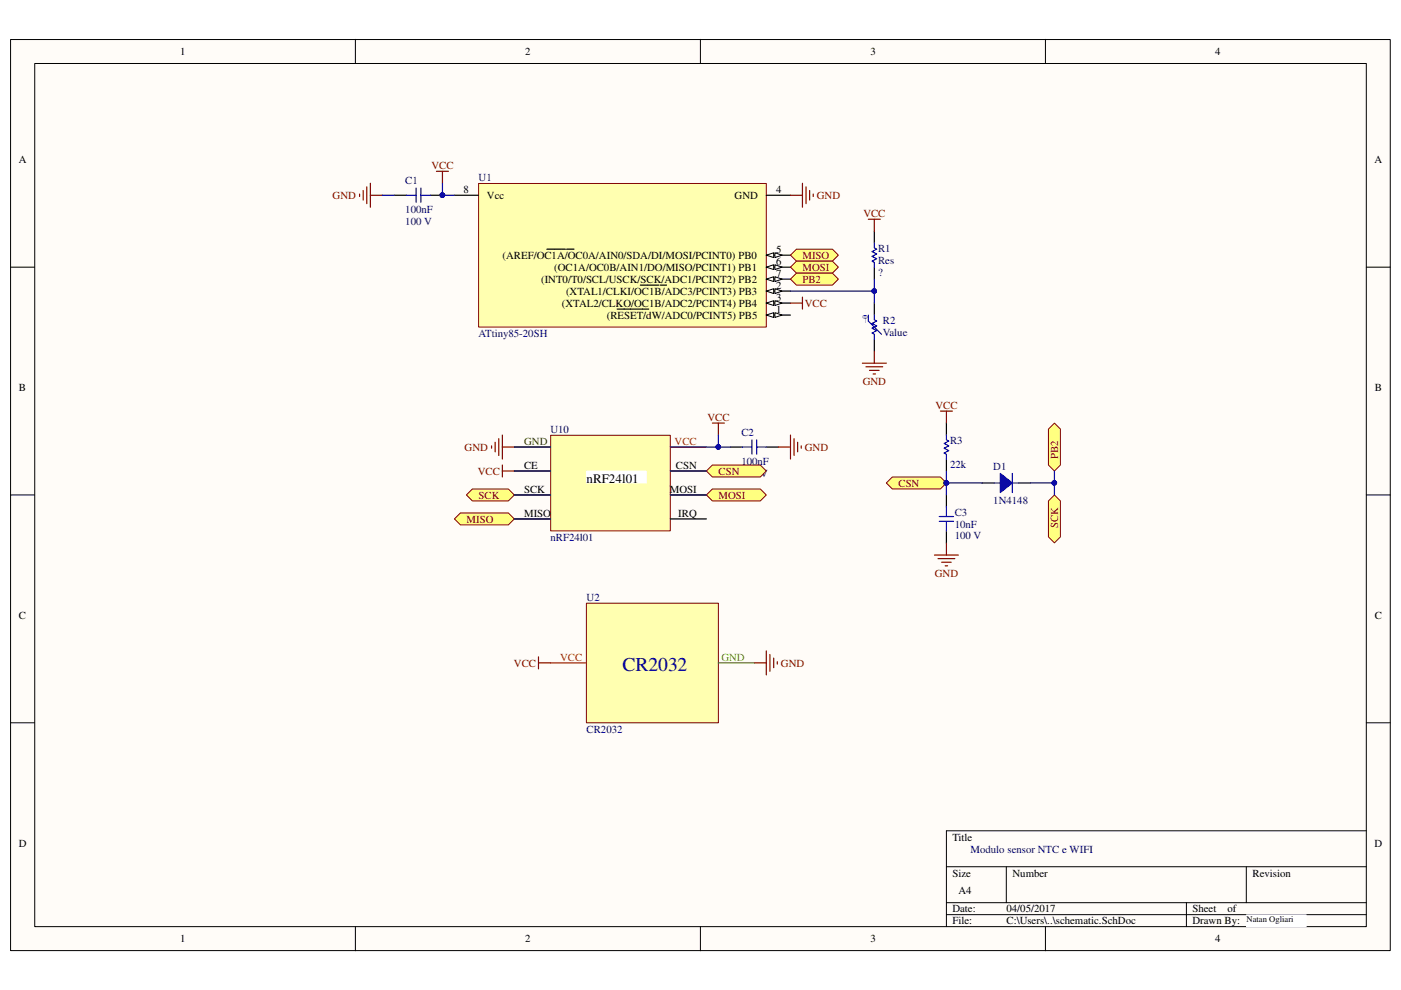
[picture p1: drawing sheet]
<svg xmlns="http://www.w3.org/2000/svg" width="297mm" height="210mm" viewBox="0 0 297 210" stroke-linecap="round" stroke-linejoin="round" font-family="sans-serif">
<path d="M2.3 8.4h292.5v193.1h-292.5z" fill="#fffcf8"/>
<path d="M2.2 8.4h292.6v193.1h-292.6z" fill="none" stroke="#000" stroke-width=".21"/>
<path d="M7.4 13.5h282.3v183h-282.3z" fill="#fffcf8"/>
<g fill="none" stroke="#000" stroke-width=".21">
<path d="M7.4 13.5h282.3v183h-282.3zM75.3 8.3v5.1M148.5 8.3v5.1M221.7 8.3v5.1M2.2 56.6h5.1M289.7 56.6h5.1M2.2 104.9h5.1M289.7 104.9h5.1M2.2 153.2h5.1M289.7 153.2h5.1M289.7 176.1h-89v20.4M75.3 196.5v5.1"/>
<path d="M148.5 196.5v5.1M200.7 183.8h89M200.7 191.4h89M200.7 193.9h89M213.4 183.8v7.6M221.7 196.5v5.1M251.5 191.4v5.1M264.2 183.8v7.6"/>
</g>
<path d="M101.5 38.9h61v30.4h-61z" fill="#ffffb0"/>
<path d="M101.5 38.9h61v30.4h-61z" fill="none" stroke="#800000" stroke-width=".21"/>
<path d="M162.5 66.8h5.1" fill="none" stroke="#000" stroke-width=".25"/>
<path d="M162.5 66.8l1.5-.5v1z" fill="#fffcf8"/>
<path d="M162.5 66.8l1.5-.5v1z" fill="none" stroke="#000" stroke-width=".21"/>
<path d="M164.3 66.3l1.5 .5-1.5 .5z" fill="#fffcf8"/>
<path d="M164.3 66.3l1.5 .5-1.5 .5z" fill="none" stroke="#000" stroke-width=".21"/>
<path d="M130.8 65.5h4M134.9 65.5h2.6M162.5 61.7h5.1" fill="none" stroke="#000" stroke-width=".25"/>
<path d="M162.5 61.7l1.5-.5v1z" fill="#fffcf8"/>
<path d="M162.5 61.7l1.5-.5v1z" fill="none" stroke="#000" stroke-width=".21"/>
<path d="M164.3 61.2l1.5 .5-1.5 .5z" fill="#fffcf8"/>
<path d="M164.3 61.2l1.5 .5-1.5 .5z" fill="none" stroke="#000" stroke-width=".21"/>
<path d="M135.8 60.5h3M138.9 60.5h.8M140 60.5h1.3M162.5 64.3h5.1" fill="none" stroke="#000" stroke-width=".25"/>
<path d="M162.5 64.3l1.5-.5v1z" fill="#fffcf8"/>
<path d="M162.5 64.3l1.5-.5v1z" fill="none" stroke="#000" stroke-width=".21"/>
<path d="M164.3 63.8l1.5 .5-1.5 .5z" fill="#fffcf8"/>
<path d="M164.3 63.8l1.5 .5-1.5 .5z" fill="none" stroke="#000" stroke-width=".21"/>
<path d="M162.5 41.4h5.1M162.5 54.1h5.1" fill="none" stroke="#000" stroke-width=".25"/>
<path d="M162.5 54.1l1.5-.5v1z" fill="#fffcf8"/>
<path d="M162.5 54.1l1.5-.5v1z" fill="none" stroke="#000" stroke-width=".21"/>
<path d="M164.3 53.6l1.5 .5-1.5 .5z" fill="#fffcf8"/>
<path d="M164.3 53.6l1.5 .5-1.5 .5z" fill="none" stroke="#000" stroke-width=".21"/>
<path d="M115.9 52.8h1.6M117.6 52.8h1.4M119.1 52.8h.8M120.1 52.8h1.6M162.5 56.6h5.1" fill="none" stroke="#000" stroke-width=".25"/>
<path d="M162.5 56.6l1.5-.5v1z" fill="#fffcf8"/>
<path d="M162.5 56.6l1.5-.5v1z" fill="none" stroke="#000" stroke-width=".21"/>
<path d="M164.3 56.1l1.5 .5-1.5 .5z" fill="#fffcf8"/>
<path d="M164.3 56.1l1.5 .5-1.5 .5z" fill="none" stroke="#000" stroke-width=".21"/>
<path d="M162.5 59.2h5.1" fill="none" stroke="#000" stroke-width=".25"/>
<path d="M162.5 59.2l1.5-.5v1z" fill="#fffcf8"/>
<path d="M162.5 59.2l1.5-.5v1z" fill="none" stroke="#000" stroke-width=".21"/>
<path d="M164.3 58.7l1.5 .5-1.5 .5z" fill="#fffcf8"/>
<path d="M164.3 58.7l1.5 .5-1.5 .5z" fill="none" stroke="#000" stroke-width=".21"/>
<path d="M83.6 41.4h2.6M91.3 41.4h2.5M96.3 41.4h5.1" fill="none" stroke="#000" stroke-width=".25"/>
<path d="M92.5 36.3h2.6M93.8 36.3v2.6" fill="none" stroke="#800000" stroke-width=".25"/>
<circle cx="93.8" cy="41.4" r=".49" fill="#000080"/>
<circle cx="93.8" cy="41.4" r=".49" fill="none" stroke="#000080" stroke-width=".21"/>
<path d="M88.2 39.9v3M89.2 39.9v3M86.2 41.4h2M89.2 41.4h2.1" fill="none" stroke="#00f" stroke-width=".25"/>
<circle cx="93.8" cy="41.4" r=".49" fill="#000080"/>
<circle cx="93.8" cy="41.4" r=".49" fill="none" stroke="#000080" stroke-width=".21"/>
<path d="M77.8 39.6v3.6M78.5 38.9v5M76.2 41.1v.6M77 40.4v2M78.5 41.4h2.6" fill="none" stroke="#800000" stroke-width=".25"/>
<path d="M93.8 38.9v2.5h2.5" fill="none" stroke="#000080" stroke-width=".25"/>
<circle cx="93.8" cy="41.4" r=".49" fill="#000080"/>
<circle cx="93.8" cy="41.4" r=".49" fill="none" stroke="#000080" stroke-width=".21"/>
<path d="M81.1 41.4h2.5" fill="none" stroke="#000080" stroke-width=".25"/>
<path d="M170.1 38.9v5M170.9 39.6v3.6M167.6 41.4h2.5M171.7 40.4v2M172.4 41.1v.6" fill="none" stroke="#800000" stroke-width=".25"/>
<path d="M116.8 92.3h25.3v20.3h-25.3z" fill="#ffffb0"/>
<path d="M116.8 92.3h25.3v20.3h-25.3z" fill="none" stroke="#800000" stroke-width=".21"/>
<path d="M142.2 94.8h7.6" fill="none" stroke="#f00" stroke-width=".25"/>
<path d="M109 99.9h7.7M142.2 99.9h7.6M109 104.9h7.7M109 110h7.7M142.2 104.9h7.6M142.2 110h7.6" fill="none" stroke="#000" stroke-width=".25"/>
<path d="M109 94.8h7.7" fill="none" stroke="#008000" stroke-width=".25"/>
<path d="M124.4 99.9h12.6v2.5h-12.6z" fill="#fff"/>
<path d="M124.3 99.9h12.7v2.5h-12.7z" fill="none" stroke="#fff" stroke-width=".21"/>
<path d="M104.2 94.5v.5M105 93.8v2M105.7 93v3.6M106.5 92.2v5.1M106.5 94.8h2.5M151 89.7h2.6M152.3 89.7v2.5" fill="none" stroke="#800000" stroke-width=".25"/>
<path d="M167.6 54.1l1.3-1.3h7.6l1.3 1.3-1.3 1.3h-7.6z" fill-rule="evenodd" fill="#ffff80"/>
<path d="M167.6 54.1l1.3-1.3h7.6l1.3 1.3-1.3 1.3h-7.6z" fill="none" stroke="#800000" stroke-width=".21"/>
<path d="M96.3 110l1.3-1.2h10.2l1.2 1.2-1.2 1.3h-10.2z" fill-rule="evenodd" fill="#ffff80"/>
<path d="M96.3 110l1.3-1.2h10.2l1.2 1.2-1.2 1.3h-10.2z" fill="none" stroke="#800000" stroke-width=".21"/>
<path d="M167.6 56.6l1.3-1.2h7.6l1.3 1.2-1.3 1.3h-7.6z" fill-rule="evenodd" fill="#ffff80"/>
<path d="M167.6 56.6l1.3-1.2h7.6l1.3 1.2-1.3 1.3h-7.6z" fill="none" stroke="#800000" stroke-width=".21"/>
<path d="M149.8 104.9l1.2-1.2h10.2l1.3 1.2-1.3 1.3h-10.2z" fill-rule="evenodd" fill="#ffff80"/>
<path d="M149.8 104.9l1.2-1.2h10.2l1.3 1.2-1.3 1.3h-10.2z" fill="none" stroke="#800000" stroke-width=".21"/>
<path d="M154.9 94.8h2.5M162.5 94.8h2.6" fill="none" stroke="#000" stroke-width=".25"/>
<path d="M157.4 94.8h2M159.4 93.3v3M160.4 94.8h2.1M160.4 93.3v3" fill="none" stroke="#00f" stroke-width=".25"/>
<path d="M165.1 94.8h2.5M167.6 92.2v5.1M168.4 93v3.6M169.1 93.8v2M169.9 94.5v.5" fill="none" stroke="#800000" stroke-width=".25"/>
<path d="M152.3 92.2v2.6h2.6" fill="none" stroke="#000080" stroke-width=".25"/>
<circle cx="152.3" cy="94.8" r=".49" fill="#000080"/>
<circle cx="152.3" cy="94.8" r=".49" fill="none" stroke="#000080" stroke-width=".21"/>
<path d="M142.2 94.8h10.1" fill="none" stroke="#000080" stroke-width=".25"/>
<circle cx="152.3" cy="94.8" r=".49" fill="#000080"/>
<circle cx="152.3" cy="94.8" r=".49" fill="none" stroke="#000080" stroke-width=".21"/>
<path d="M109 94.8h7.7M109 99.9h7.7M109 110h7.7M142.2 104.9h7.6" fill="none" stroke="#000080" stroke-width=".25"/>
<path d="M106.5 98.6v2.5M106.5 99.9h2.5M199.4 87.2h2.5M200.7 87.2v2.5M198.1 117.7h5.1M198.9 118.4h3.5M199.6 119.2h2.1M200.4 120h.5M200.7 115.1v2.6" fill="none" stroke="#800000" stroke-width=".25"/>
<path d="M200.7 89.7v2.5M200.7 97.3v2.6M200.7 104.9v2.6M200.7 112.6v2.5" fill="none" stroke="#000" stroke-width=".25"/>
<path d="M200.7 92.2v1.1l.5 .2-1.1 .5 1.1 .5-1.1 .5 1.1 .5-1.1 .6 .6 .2v1M199.1 109.5h3.1M199.1 110.5h3.1M200.7 107.5v2M200.7 110.5v2.1" fill="none" stroke="#00f" stroke-width=".25"/>
<path d="M187.9 102.4l1.3-1.3h10.2l1.3 1.3-1.3 1.3h-10.2z" fill-rule="evenodd" fill="#ffff80"/>
<path d="M187.9 102.4l1.3-1.3h10.2l1.3 1.3-1.3 1.3h-10.2z" fill="none" stroke="#800000" stroke-width=".21"/>
<circle cx="200.6" cy="102.4" r=".49" fill="#000080"/>
<circle cx="200.6" cy="102.4" r=".49" fill="none" stroke="#000080" stroke-width=".21"/>
<path d="M149.8 99.9l1.2-1.3h10.2l1.3 1.3-1.3 1.2h-10.2z" fill-rule="evenodd" fill="#ffff80"/>
<path d="M149.8 99.9l1.2-1.3h10.2l1.3 1.3-1.3 1.2h-10.2z" fill="none" stroke="#800000" stroke-width=".21"/>
<path d="M142.2 99.9h7.6" fill="none" stroke="#000080" stroke-width=".25"/>
<path d="M208.3 102.4h2.5M215.9 102.4h2.6" fill="none" stroke="#000" stroke-width=".25"/>
<path d="M212.1 100.4l2.5 2-2.5 2z" fill="#00f"/>
<path d="M210.8 102.4h5.1M212.1 100.4l2.5 2-2.5 2zM214.6 100.4v4" fill="none" stroke="#00f" stroke-width=".25"/>
<path d="M200.7 99.9v5" fill="none" stroke="#000080" stroke-width=".25"/>
<circle cx="200.6" cy="102.4" r=".49" fill="#000080"/>
<circle cx="200.6" cy="102.4" r=".49" fill="none" stroke="#000080" stroke-width=".21"/>
<path d="M200.7 102.4h7.6" fill="none" stroke="#000080" stroke-width=".25"/>
<circle cx="200.6" cy="102.4" r=".49" fill="#000080"/>
<circle cx="200.6" cy="102.4" r=".49" fill="none" stroke="#000080" stroke-width=".21"/>
<path d="M222.3 91l1.3-1.3 1.2 1.3v7.6l-1.2 1.3-1.3-1.3z" fill-rule="evenodd" fill="#ffff80"/>
<path d="M222.3 91l1.3-1.3 1.2 1.3v7.6l-1.2 1.3-1.3-1.3z" fill="none" stroke="#800000" stroke-width=".21"/>
<path d="M222.3 106.2l1.3-1.3 1.2 1.3v7.6l-1.2 1.3-1.3-1.3z" fill-rule="evenodd" fill="#ffff80"/>
<path d="M222.3 106.2l1.3-1.3 1.2 1.3v7.6l-1.2 1.3-1.3-1.3z" fill="none" stroke="#800000" stroke-width=".21"/>
<path d="M98.9 104.9l1.3-1.2h7.6l1.2 1.2-1.2 1.3h-7.6z" fill-rule="evenodd" fill="#ffff80"/>
<path d="M98.9 104.9l1.3-1.2h7.6l1.2 1.2-1.2 1.3h-7.6z" fill="none" stroke="#800000" stroke-width=".21"/>
<path d="M109 104.9h7.7M218.5 102.4h5.1v2.5" fill="none" stroke="#000080" stroke-width=".25"/>
<circle cx="223.5" cy="102.4" r=".49" fill="#000080"/>
<circle cx="223.5" cy="102.4" r=".49" fill="none" stroke="#000080" stroke-width=".21"/>
<path d="M223.6 99.9v2.5" fill="none" stroke="#000080" stroke-width=".25"/>
<circle cx="223.5" cy="102.4" r=".49" fill="#000080"/>
<circle cx="223.5" cy="102.4" r=".49" fill="none" stroke="#000080" stroke-width=".21"/>
<path d="M167.6 59.2l1.3-1.3h7.6l1.3 1.3-1.3 1.3h-7.6z" fill-rule="evenodd" fill="#ffff80"/>
<path d="M167.6 59.2l1.3-1.3h7.6l1.3 1.3-1.3 1.3h-7.6z" fill="none" stroke="#800000" stroke-width=".21"/>
<path d="M185.4 49v2.6M185.4 56.6v2.6M185.4 64.3v2.5M185.4 71.9v2.6" fill="none" stroke="#000" stroke-width=".25"/>
<path d="M185.4 51.6v1l.5 .2-1 .5 1 .5-1 .6 1 .5-1 .5 .5 .2v1M184.1 66.8v1.3l2.8 2.8M185.4 66.8v1l.5 .3-1 .5 1 .5-1 .5 1 .5-1 .5 .5 .3v1" fill="none" stroke="#00f" stroke-width=".25"/>
<path d="M167.6 61.7h17.8v2.6" fill="none" stroke="#000080" stroke-width=".25"/>
<circle cx="185.4" cy="61.7" r=".49" fill="#000080"/>
<circle cx="185.4" cy="61.7" r=".49" fill="none" stroke="#000080" stroke-width=".21"/>
<path d="M185.4 59.2v2.5" fill="none" stroke="#000080" stroke-width=".25"/>
<circle cx="185.4" cy="61.7" r=".49" fill="#000080"/>
<circle cx="185.4" cy="61.7" r=".49" fill="none" stroke="#000080" stroke-width=".21"/>
<path d="M184.1 46.5h2.5M185.4 46.5v2.5M167.6 64.3h2.5M170.1 63v2.5M182.8 77h5.1M183.6 77.8h3.6M184.4 78.5h2M185.1 79.3h.5M185.4 74.5v2.5" fill="none" stroke="#800000" stroke-width=".25"/>
<path d="M264.3 194h12.6v2.5h-12.6z" fill="#fff"/>
<path d="M264.3 194h12.6v2.5h-12.6z" fill="none" stroke="#fff" stroke-width=".21"/>
<path d="M124.4 127.9h27.9v25.3h-27.9z" fill="#ffffb0"/>
<path d="M124.3 127.9h28v25.3h-28z" fill="none" stroke="#800000" stroke-width=".21"/>
<path d="M116.7 140.5h7.6" fill="none" stroke="#f00" stroke-width=".25"/>
<path d="M152.3 140.5h7.6" fill="none" stroke="#0f0" stroke-width=".25"/>
<path d="M114.2 139.3v2.5M162.5 138v5.1M163.2 138.8v3.5M164 139.5v2.1M114.2 140.5h2.5M159.9 140.5h2.6M164.8 140.3v.5" fill="none" stroke="#800000" stroke-width=".25"/>
<text font-size="4.1" fill="#000080" x="132" y="142.2">CR2032</text>
<text font-size="2.8" x="124.4" y="102.4">nRF24l01</text>
<g font-size="2.3">
<text x="38.2" y="11.7">1</text>
<text x="111.4" y="11.7">2</text>
<text x="184.5" y="11.7">3</text>
<text x="257.6" y="11.7">4</text>
<text x="4" y="34.5">A</text>
<text x="291.4" y="34.5">A</text>
<text x="98.3" y="40.9">8</text>
<text x="164.5" y="40.9">4</text>
<text x="103.2" y="42.2">Vcc</text>
<text x="155.7" y="42.2">GND</text>
<text x="164.5" y="53.6">5</text>
<text x="106.5" y="54.9">(AREF/OC1A/OC0A/AIN0/SDA/DI/MOSI/PCINT0) PB0</text>
<text x="114.7" y="60">(INT0/T0/SCL/USCK/SCK/ADC1/PCINT2) PB2</text>
<text x="117.5" y="57.4">(OC1A/OC0B/AIN1/DO/MISO/PCINT1) PB1</text>
<text x="164.5" y="56.2">6</text>
<text x="164.5" y="58.7">7</text>
<text x="119.1" y="65.1">(XTAL2/CLKO/OC1B/ADC2/PCINT4) PB4</text>
<text x="120" y="62.5">(XTAL1/CLKI/OC1B/ADC3/PCINT3) PB3</text>
<text x="164.5" y="61.3">2</text>
<text x="164.5" y="63.8">3</text>
<text x="128.6" y="67.6">(RESET/dW/ADC0/PCINT5) PB5</text>
<text x="164.5" y="66.3">1</text>
<text x="4" y="82.8">B</text>
<text x="291.5" y="82.8">B</text>
<text x="111.1" y="99.4">CE</text>
<text x="143.3" y="99.4">CSN</text>
<text x="111.1" y="104.5">SCK</text>
<text x="142" y="104.5">MOSI</text>
<text x="111.1" y="109.6">MISO</text>
<text x="143.8" y="109.6">IRQ</text>
<text x="4" y="131.2">C</text>
<text x="291.5" y="131.2">C</text>
<text x="4" y="179.5">D</text>
<text x="201.9" y="178.2">Title</text>
<text x="291.4" y="179.5">D</text>
<text x="201.9" y="185.8">Size</text>
<text x="214.7" y="185.8">Number</text>
<text x="265.6" y="185.8">Revision</text>
<text x="203.2" y="189.7">A4</text>
<text x="201.9" y="193.5">Date:</text>
<text x="201.9" y="196">File:</text>
<text x="213.4" y="196">C:\Users\..\schematic.SchDoc</text>
<text x="213.4" y="193.5">04/05/2017</text>
<text x="252.8" y="193.5">Sheet</text>
<text x="252.8" y="196">Drawn By:</text>
<text x="260.3" y="193.5">of</text>
<text x="38.2" y="199.8">1</text>
<text x="111.4" y="199.8">2</text>
<text x="184.5" y="199.8">3</text>
<text x="257.6" y="199.8">4</text>
</g>
<g font-size="2.3" fill="#800000">
<text x="91.5" y="35.8">VCC</text>
<text x="70.5" y="42.2">GND</text>
<text x="173.2" y="42.2">GND</text>
<text x="183" y="46">VCC</text>
<text x="170.1" y="54.9">MISO</text>
<text x="170.1" y="57.4">MOSI</text>
<text x="170.1" y="60">PB2</text>
<text x="170.6" y="65.1">VCC</text>
<text x="182.9" y="81.6">GND</text>
<text x="150" y="89.2">VCC</text>
<text x="198.3" y="86.7">VCC</text>
<text x="98.5" y="95.6">GND</text>
<text x="170.6" y="95.6">GND</text>
<text x="101.3" y="100.7">VCC</text>
<text x="152.4" y="100.7">CSN100 V</text>
<text x="224.3" y="97.4" transform="rotate(-90 224.3 97.4)">PB2</text>
<text x="101.5" y="105.7">SCK</text>
<text x="152.4" y="105.7">MOSI</text>
<text x="190.5" y="103.2">CSN</text>
<text x="98.9" y="110.8">MISO</text>
<text x="224.3" y="112" transform="rotate(-90 224.3 112)">SCK</text>
<text x="198.2" y="122.3">GND</text>
<text x="109" y="141.4">VCC</text>
<text x="165.6" y="141.4">GND</text>
</g>
<g font-size="2.3" fill="#000080">
<text x="85.9" y="39.1">C1</text>
<text x="101.5" y="38.4">U1</text>
<text x="85.9" y="47.8">100 V</text>
<text x="85.9" y="45.3">100nF</text>
<text x="186.2" y="53.4">R1</text>
<text x="186.2" y="58.5">?</text>
<text x="186.2" y="55.9">Res</text>
<text x="101.5" y="71.4">ATtiny85-20SH</text>
<text x="187.2" y="68.6">R2</text>
<text x="187.2" y="71.2">Value</text>
<text x="116.7" y="91.8">U10</text>
<text x="157.2" y="92.5">C2</text>
<text x="201.4" y="94.1">R3</text>
<text x="157.2" y="98.6">100nF</text>
<text x="201.4" y="99.1">22k</text>
<text x="210.6" y="99.7">D1</text>
<text x="210.6" y="106.8">1N4148</text>
<text x="202.4" y="109.3">C3</text>
<text x="202.4" y="111.8">10nF</text>
<text x="116.7" y="114.6">nRF24l01</text>
<text x="202.4" y="114.4">100 V</text>
<text x="124.4" y="127.4">U2</text>
<text x="124.4" y="155.3">CR2032</text>
<text x="205.8" y="180.8">Modulo sensor NTC e WIFI</text>
</g>
<text font-size="2.3" fill="#008000" x="111.1" y="94.3">GND</text>
<g font-size="2.3" fill="#f00">
<text x="143" y="94.3">VCC</text>
<text x="118.7" y="140.1">VCC</text>
</g>
<text font-size="2.3" fill="#0f0" x="152.9" y="140.1">GND</text>
<text font-size="1.8" x="264.3" y="195.6">Natan Ogliari</text>
<text font-size="1.7" fill="#00f" x="184" y="68.5" transform="rotate(-90 184 68.5)">−θ</text>
</svg>
